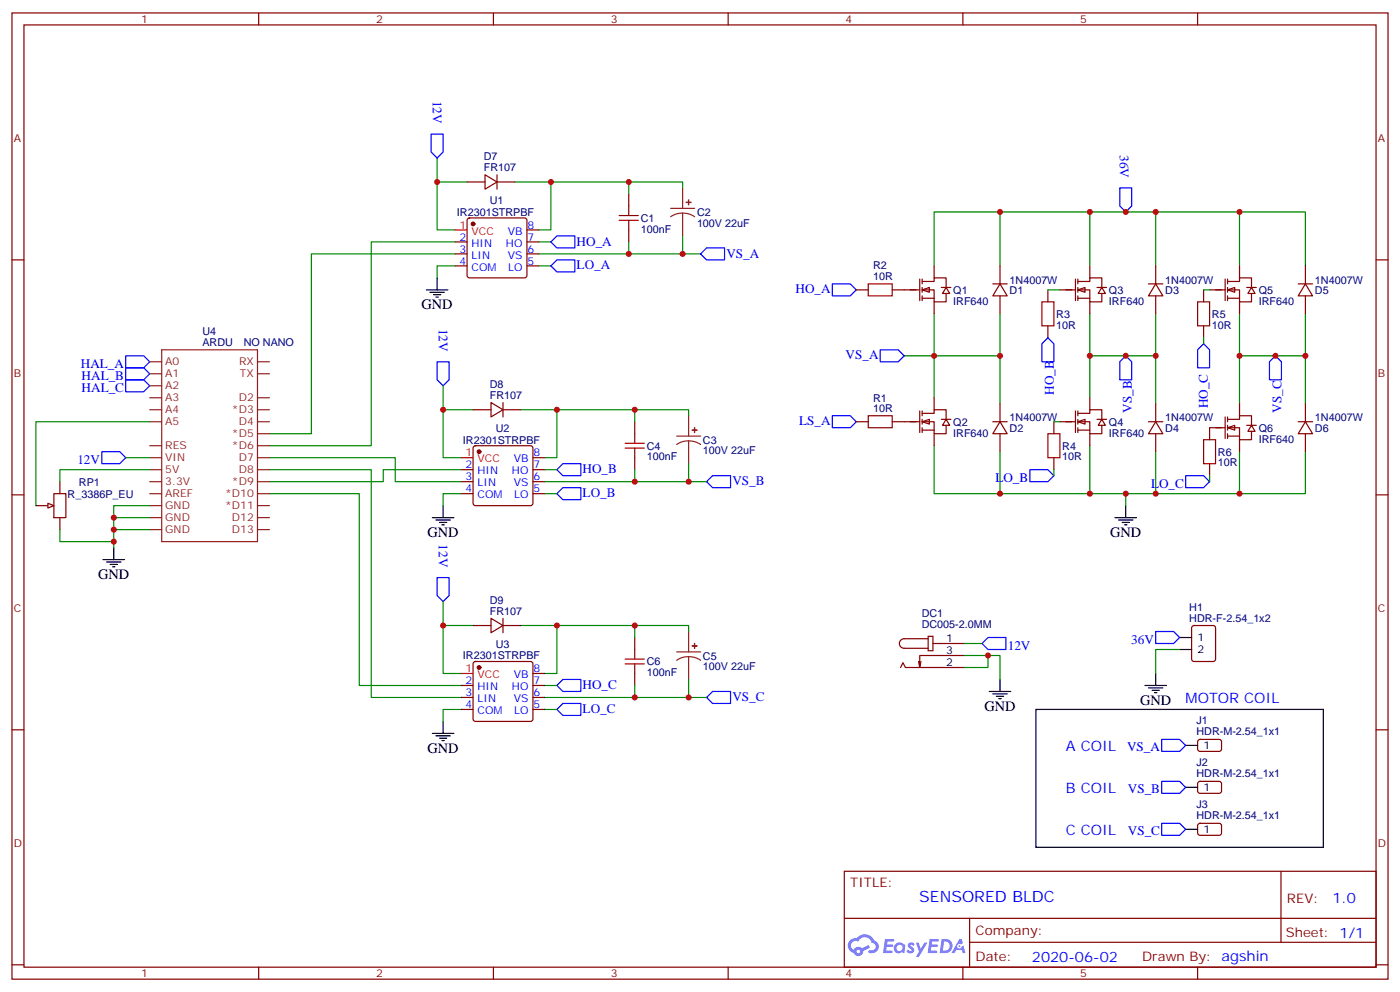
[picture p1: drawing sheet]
<svg xmlns="http://www.w3.org/2000/svg" width="412mm" height="292mm" viewBox="0 0 412 292" stroke-linecap="round" stroke-linejoin="round" font-family="sans-serif">
<g fill="none" stroke="#870000" stroke-width=".35">
<path d="M3.5 3.8h405.4v284.3h-405.4zM7.1 7.3h398.2v277.3h-398.2zM76.2 3.8v3.5M145.3 3.8v3.5M214.5 3.8v3.5M283.6 3.8v3.5M352.8 3.8v3.5M3.5 76.5h3.6M405.3 76.5h3.6M3.5 145.6h3.6M405.3 145.6h3.6M3.5 214.8h3.6"/>
<path d="M405.3 214.8h3.6M248.7 256.4h156.6v28.2h-156.6zM377.3 256.4v20.9M248.7 270.2h156.5M285.6 277.3h119.6M285.6 270.2v14.2M3.5 283.9h3.6M76.2 284.6v3.5M145.3 284.6v3.5M214.5 284.6v3.5M283.6 284.6v3.5M352.8 284.6v3.5"/>
<path d="M405.3 283.9h3.6"/>
</g>
<g fill="#5487ff">
<path d="M267.7 277.6a1.22 1.22 0 0 1 1.7 .2l-.4 .6a.47 .47 0 0 0-.3-.4 .47 .47 0 0 0-.5 .2l.1 .2a1.14 1.14 0 0 1 .8 1.8 1.14 1.14 0 0 1-1.9 0l-.2-.2 .5-.6 .7 .5a.29 .29 0 0 0 .3-.3 .29 .29 0 0 0-.2-.3 1.04 1.04 0 0 1-.6-1.7z"/>
<path d="M260.7 276.3h2.4l.3 .2-.2 .5-1.8 .1-.1 .8h1.5l.3 .4-.3 .4h-1.6l-.2 1.1h1.7l.2 .3-.2 .3-2.6 .1z"/>
<path d="M273.8 276.3h2.4l.3 .2-.1 .5-1.8 .1-.2 .8h1.6l.3 .4-.4 .4h-1.6l-.1 1.1h1.7l.2 .3-.2 .3-2.6 .1z"/>
<path d="M282.6 276.3h.7l.3 1.3-.6 .3a.69 .69 0 0 0-1 .3 .69 .69 0 0 0 .4 .9 .69 .69 0 0 0 .9-.6l.5-.2 .6 2.2h-.8l-.2-.9h-1.8l-.5 .9h-.8z"/>
<path d="M269.8 277.4h.8l.6 1.8 1.1-1.8h.9l-2.6 4.2h-.8l.9-1.5z"/>
<path d="M277.4 276.3l-.6 4.2h1.3a2.11 2.11 0 0 0 2.5-2.1 2.11 2.11 0 0 0-2.5-2.1zM278.1 277.1a1.39 1.39 0 0 1 1.7 1.4 1.39 1.39 0 0 1-1.8 1.3h-.3z"/>
<path d="M263.7 277.9a1.54 1.54 0 0 0-.1 2.2 1.54 1.54 0 0 0 2.2 .1l.6 .3 .3-2.3-.2-.3h-.4a1.49 1.49 0 0 0-2.4 0zM264 278.9a.94 .94 0 0 1 1.8 0 .94 .94 0 0 1-1.8 0z"/>
<path d="M250.4 276.7a2.18 2.18 0 0 0 1.1 3.7 1.44 1.44 0 0 0 1.6 .9 1.44 1.44 0 0 0 1.2-1.4l2-1.1-.5-.7-1.9 1a1.47 1.47 0 0 0-2.4 .4 1.39 1.39 0 0 1-.7-1.9 1.39 1.39 0 0 1 2-.5 2.12 2.12 0 0 1 2.2-1.3 2.12 2.12 0 0 1 1.9 1.7 1.14 1.14 0 0 1 1.1 1.4 1.14 1.14 0 0 1-1.7 .7 .43 .43 0 0 0-.5 .4 .43 .43 0 0 0 .4 .5 1.98 1.98 0 0 0 2.5-1.2 1.98 1.98 0 0 0-1.2-2.6 3.1 3.1 0 0 0-5.3-.6l-.9 .1zM252.3 280a.55 .55 0 0 1 1.1 0 .55 .55 0 0 1-1.1 0z"/>
<circle cx="282.6" cy="278.4" r=".26"/>
</g>
<g fill="none" stroke="#008700" stroke-width=".35">
<path d="M275.2 78.2v-15.8h89.9v15.8M294.6 62.4v15.8M321 62.4v15.8M340.4 62.4v15.8M365.1 62.4h19.4v15.8M275.2 92.4v24.7M294.6 92.4v26.4M321 92.4v24.7M340.4 92.4v26.4M365.1 92.4v26.4M384.5 92.4v26.4M275.2 104.7h19.4"/>
<path d="M321 104.7h19.4M365.1 104.7h19.4M275.2 131.2v14.1h89.9v-12.4M294.6 132.9v12.4M321 131.2v14.1M340.4 132.9v12.4M384.5 132.9v12.4h-19.4"/>
</g>
<g fill="none" stroke="#870000" stroke-width=".35">
<path d="M294.6 78.2v5.3M340.4 78.2v5.3M384.5 78.2v5.3M292.5 83.5h4.2M294.6 83.5l2.1 3.6h-4.2zM294.6 87.1v5.3M338.3 83.5h4.2M340.4 83.5l2.1 3.6h-4.2zM340.4 87.1v5.3M382.4 83.5h4.2M384.5 83.5l2.1 3.6h-4.2zM384.5 87.1v5.3"/>
<path d="M294.6 118.8v5.3M340.4 118.8v5.3M384.5 118.8v5.3M292.5 124.1h4.2M294.6 124.1l2.1 3.5h-4.2zM294.6 127.6v5.3M338.3 124.1h4.2M340.4 124.1l2.1 3.5h-4.2zM340.4 127.6v5.3M382.4 124.1h4.2M384.5 124.1l2.1 3.5h-4.2zM384.5 127.6v5.3"/>
</g>
<g fill="#fff" stroke="#870000" stroke-width=".35">
<path d="M361.6 125.9l2.1-.7v1.4z"/>
<path d="M368.7 125.2l1 1.7h-2.1z"/>
</g>
<path d="M365.1 118.8v3.5M356.3 125.9h4.6M360.9 122.7v6.3M361.6 123.4h3.5v-1.1h3.6v2.9M361.6 125.9h3.5v3.5h3.6v-2.5M361.6 128.3h3.5M361.6 122.7v1.4M361.6 125.2v1.4M361.6 127.6v1.4M365.1 129.4v3.5M367.2 125.2h2.9" fill="none" stroke="#870000" stroke-width=".35"/>
<g fill="#fff" stroke="#870000" stroke-width=".35">
<path d="M361.6 85.3l2.1-.7v1.4z"/>
<path d="M368.7 84.6l1 1.8h-2.1z"/>
</g>
<path d="M365.1 78.2v3.6M356.3 85.3h4.6M360.9 82.1v6.4M361.6 82.8h3.5v-1h3.6v2.8M361.6 85.3h3.5v3.5h3.6v-2.4M361.6 87.8h3.5M361.6 82.1v1.4M361.6 84.6v1.4M361.6 87.1v1.4M365.1 88.8v3.6M367.2 84.6h2.9" fill="none" stroke="#870000" stroke-width=".35"/>
<g fill="#fff" stroke="#870000" stroke-width=".35">
<path d="M317.5 124.1l2.1-.7v1.4z"/>
<path d="M324.6 123.4l1 1.8h-2.1z"/>
</g>
<path d="M321 117.1v3.5M312.2 124.1h4.6M316.8 120.9v6.4M317.5 121.6h3.5v-1h3.6v2.8M317.5 124.1h3.5v3.5h3.6v-2.4M317.5 126.6h3.5M317.5 120.9v1.4M317.5 123.4v1.4M317.5 125.9v1.4M321 127.6v3.6M323.1 123.4h2.9" fill="none" stroke="#870000" stroke-width=".35"/>
<g fill="#fff" stroke="#870000" stroke-width=".35">
<path d="M317.5 85.3l2.1-.7v1.4z"/>
<path d="M324.6 84.6l1 1.8h-2.1z"/>
</g>
<path d="M321 78.2v3.6M312.2 85.3h4.6M316.8 82.1v6.4M317.5 82.8h3.5v-1h3.6v2.8M317.5 85.3h3.5v3.5h3.6v-2.4M317.5 87.8h3.5M317.5 82.1v1.4M317.5 84.6v1.4M317.5 87.1v1.4M321 88.8v3.6M323.1 84.6h2.9" fill="none" stroke="#870000" stroke-width=".35"/>
<g fill="#fff" stroke="#870000" stroke-width=".35">
<path d="M271.6 124.1l2.2-.7v1.4z"/>
<path d="M278.7 123.4l1.1 1.8h-2.2z"/>
</g>
<path d="M275.2 117.1v3.5M266.3 124.1h4.6M270.9 120.9v6.4M271.6 121.6h3.6v-1h3.5v2.8M271.6 124.1h3.6v3.5h3.5v-2.4M271.6 126.6h3.6M271.6 120.9v1.4M271.6 123.4v1.4M271.6 125.9v1.4M275.2 127.6v3.6M277.3 123.4h2.8" fill="none" stroke="#870000" stroke-width=".35"/>
<g fill="#fff" stroke="#870000" stroke-width=".35">
<path d="M271.6 85.3l2.2-.7v1.4z"/>
<path d="M278.7 84.6l1.1 1.8h-2.2z"/>
</g>
<g fill="none" stroke="#870000" stroke-width=".35">
<path d="M137.6 53.6h5.3M142.9 51.4l3.5 2.2-3.5 2.1zM146.4 53.6h5.3M146.4 51.4v4.3M185.2 57.1v3.5M134.1 71.2h3.5M134.1 74.7h3.5M134.1 78.2h3.5M137.8 64.3l.5-.2h16.2l.5 .2 .2 .5v16.3l-.2 .5-.5 .2h-16.2l-.5-.3-.2-.4v-16.3zM155.2 71.2h3.5M155.2 74.7h3.5M155.2 78.2h3.5"/>
<path d="M155.2 67.7h3.5M185.2 67.7v3.5M275.2 78.2v3.6M252.2 85.3h3.6M262.8 85.3h8.1M270.9 82.1v6.4M271.6 82.8h3.6v-1h3.5v2.8M271.6 85.3h3.6v3.5h3.5v-2.4M271.6 87.8h3.6M271.6 82.1v1.4M271.6 84.6v1.4M271.6 87.1v1.4"/>
<path d="M275.2 88.8v3.6M277.3 84.6h2.8M308.7 85.3v3.5M308.7 95.9v3.5M354.5 85.3v3.5M354.5 95.9v3.5M144.6 118.5l3.6 2.1-3.6 2.1zM148.2 118.5v4.2M135.8 138.2h3.5M139.3 120.6h5.3M139.6 131.4l.5-.2h16.2l.5 .2 .2 .5v16.2l-.2 .5-.5 .2h-16.2l-.5-.2-.3-.5v-16.2zM148.2 120.6h5.3"/>
<path d="M157 138.2h3.5M157 134.7h3.5M187 124.1v3.5M187 134.7v3.5M252.2 124.1h3.6M262.8 124.1h3.5M310.4 124.1v3.5M310.4 134.7v3.5M356.3 125.9v3.5M356.3 136.5v3.5M10.6 148.8h3.5M15.9 145.3h3.5v7h-3.5z"/>
<path d="M17.6 141.7v3.6M17.6 152.3v3.6M135.8 141.7h3.5M135.8 145.3h3.5M157 141.7h3.5M157 145.3h3.5M139.3 184.1h5.3M139.6 194.9l.5-.2h16.2l.5 .2 .2 .5v16.2l-.2 .5-.5 .2h-16.2l-.5-.2-.3-.5v-16.2zM144.6 182l3.6 2.1-3.6 2.1zM148.2 184.1h5.3M148.2 182v4.2M157 198.2h3.5"/>
<path d="M187 187.6v3.5M187 198.2v3.5M265.3 196.4l.7-1.4 .7 1.4h17.3M271.3 194.7l-.4 1.7M273.4 187.3h1.4v4.2h-1.4zM273.4 188h-7.1a1.41 1.41 0 0 0-1.4 1.4 1.41 1.41 0 0 0 1.4 1.4h7.1M274.8 189.4h9.2M284 192.9h-13.1v3.5l-.3-1.7M351.2 184.3l.5-.2h5.7l.6 .4 .1 9.5-.5 .6-5.9 .1-.6-.5-.1-9.4zM135.8 201.7h3.5M135.8 205.2h3.5M135.8 208.8h3.5"/>
<path d="M157 201.7h3.5M157 205.2h3.5M157 208.8h3.5"/>
</g>
<g fill="none" stroke="#008700" stroke-width=".35">
<path d="M128.8 46.5v7.1M137.6 53.6h-8.8v14.1h5.3M151.7 53.6h10.6v14.1h-3.6M162.3 53.6h22.9v3.5M185.2 53.6h15.9v1.7M134.1 74.7h-42.4v52.9h-12.3M134.1 71.2h-24.7v60h-30M134.1 78.2h-5.3v3.6M158.7 78.2h3.6M158.7 71.2h3.6M185.2 71.2v3.5h-26.5M201.1 69.4v5.3h-15.9"/>
<path d="M201.1 74.7h5.3M308.7 85.3h3.5M354.5 85.3h1.8M354.5 99.4v1.8M130.5 113.5v7.1M266.3 104.7h8.9M37 134.7h7.1M79.4 138.2h30v67h26.4M79.4 134.7h37v7h19.4M135.8 138.2h-22.9v3.5h-33.5M139.3 120.6h-8.8v14.1h5.3M153.5 120.6h10.5v14.1h-3.5"/>
<path d="M160.5 138.2h3.5M164 120.6h23v3.5M187 120.6h15.8v1.7M187 138.2v3.5h-26.5M202.8 136.5v5.2h-15.8M310.4 124.1h1.8M310.4 138.2v1.8M356.3 140v1.7M33.5 152.3h10.6M33.5 155.9h10.6M44.1 148.8h-10.6v12.3M79.4 145.3h26.4v56.4h30"/>
<path d="M135.8 145.3h-5.3v3.5M160.5 145.3h3.5M202.8 141.7h5.3M331.6 145.3v3.5M130.5 177v7.1M139.3 184.1h-8.8v14.1h5.3M153.5 184.1h10.5v14.1h-3.5M164 184.1h23v3.5M187 184.1h15.8v1.7M202.8 200v5.2h-15.8M284 192.9h10.6v7.1M284 189.4h5.3"/>
<path d="M291 192.9v3.5h-7M347.5 191.1h-7.1v7.1M135.8 208.8h-5.3v3.5M160.5 201.7h3.5M160.5 208.8h3.5M187 201.7v3.5h-26.5M202.8 205.2h5.3"/>
</g>
<g fill="none" stroke="#00f" stroke-width=".35">
<path d="M127 39.4h3.5v5.3l-1.7 1.8-1.8-1.8zM329.8 55.3h3.6v5.3l-1.8 1.8-1.8-1.8zM162.3 78.2l1.7-1.7h5.3v3.5h-5.3zM162.3 71.2l1.7-1.8h5.3v3.6h-5.3zM206.4 74.7l1.7-1.7h5.3v3.5h-5.3zM245.2 83.5h5.3l1.7 1.8-1.7 1.8h-5.3zM308.7 99.4l1.7 1.8v5.3h-3.5v-5.3zM37 111.8h5.3l1.8 1.7-1.8 1.8h-5.3zM37 108.2h5.3l1.8 1.8-1.8 1.8h-5.3zM37 104.7h5.3l1.8 1.8-1.8 1.7h-5.3zM128.8 106.5h3.5v5.3l-1.8 1.7-1.7-1.7zM259.3 102.9h5.3l1.7 1.8-1.7 1.8h-5.3z"/>
<path d="M329.8 106.5l1.8-1.8 1.8 1.8v5.3h-3.6zM354.5 101.2l1.8 1.7v5.3h-3.5v-5.3zM375.7 104.7l1.8 1.8v5.3h-3.6v-5.3zM30 132.9h5.3l1.7 1.8-1.7 1.8h-5.3zM164 138.2l1.8-1.7h5.3v3.5h-5.3zM245.2 122.3h5.3l1.7 1.8-1.7 1.8h-5.3zM303.4 138.2h5.3l1.7 1.8-1.7 1.7h-5.3zM349.2 140h5.3l1.8 1.7-1.8 1.8h-5.3zM164 145.3l1.8-1.8h5.3v3.5h-5.3zM208.1 141.7l1.8-1.7h5.3v3.5h-5.3zM128.8 170h3.5v5.3l-1.8 1.7-1.7-1.7zM165.8 200h5.3v3.5h-5.3l-1.8-1.8z"/>
<path d="M291 187.6h5.3v3.5h-5.3l-1.7-1.7zM340.4 185.8h5.3l1.8 1.8-1.8 1.8h-5.3zM164 208.8l1.8-1.8h5.3v3.5h-5.3zM208.1 205.2l1.8-1.7h5.3v3.5h-5.3z"/>
</g>
<g fill="#870000" stroke="#870000" stroke-width=".35">
<circle cx="141.1" cy="196.4" r=".53"/>
<circle cx="141.1" cy="132.9" r=".53"/>
<circle cx="139.3" cy="65.9" r=".53"/>
</g>
<path d="M134.1 67.7h3.5M135.8 134.7h3.5M135.8 198.2h3.5" fill="none" stroke="#f00" stroke-width=".35"/>
<g fill="none" stroke="#a10000" stroke-width=".35">
<path d="M182.4 64.8h5.6M182.4 63.4h5.6M185.2 60.6v2.8M185.2 64.8v2.9M255.8 83.5h7v3.6h-7zM306.9 88.8h3.5v7.1h-3.5zM352.8 88.8h3.5v7.1h-3.5zM184.1 131.9h5.7M184.1 130.5h5.7M187 127.6v2.9M187 131.9v2.8M255.8 122.3h7v3.6h-7z"/>
<path d="M308.7 127.6h3.5v7.1h-3.5zM354.5 129.4h3.6v7.1h-3.6zM184.1 195.4h5.7M184.1 194h5.7M187 191.1v2.9M187 195.4v2.8"/>
</g>
<g fill="none" stroke="#8c2424" stroke-width=".35">
<path d="M201.1 55.3v6M197.6 61.3h7M201.1 62.7l-1.9 .3-1.6 .8M201.1 62.7l1.8 .3 1.7 .8M201.1 62.7v6.7M44.1 106.5h3.5M44.1 110h3.5M44.1 117.1h3.5M44.1 113.5h3.5M47.6 102.9h28.2v56.5h-28.2zM75.8 106.5h3.6M75.8 110h3.6"/>
<path d="M75.8 117.1h3.6M44.1 120.6h3.5M44.1 124.1h3.5M44.1 131.2h3.5M44.1 134.7h3.5M44.1 138.2h3.5M75.8 120.6h3.6M75.8 124.1h3.6M75.8 127.6h3.6M75.8 131.2h3.6M75.8 134.7h3.6M75.8 138.2h3.6"/>
<path d="M199.3 128.3h7.1M202.8 129.8l-1.8 .2-1.7 .8M202.8 129.8l1.9 .2 1.7 .8M202.8 122.3v6M202.8 129.8v6.7M44.1 141.7h3.5M44.1 145.3h3.5M44.1 148.8h3.5M44.1 152.3h3.5M44.1 155.9h3.5M75.8 141.7h3.6M75.8 145.3h3.6"/>
<path d="M75.8 148.8h3.6M75.8 152.3h3.6M75.8 155.9h3.6M199.3 191.8h7.1M202.8 193.3l-1.8 .2-1.7 .8M202.8 193.3l1.9 .2 1.7 .8M202.8 185.8v6M202.8 193.3v6.7"/>
</g>
<g fill="#8c2424" stroke="#8c2424" stroke-width=".35">
<path d="M203.9 190.1h1.4z"/>
<path d="M204.6 189.4v1.4z"/>
<path d="M203.9 126.6h1.4z"/>
<path d="M204.6 125.9v1.4z"/>
<path d="M202.1 59.5l1.5 .1z"/>
<path d="M202.8 58.8v1.5z"/>
</g>
<g fill="none" stroke="#000" stroke-width=".35">
<path d="M125.6 85.3h6.3M126.6 86h4.3M127.7 86.7h2.1M128.4 87.4h.7M128.8 81.8v3.5M127.4 152.3h6.3M128.4 153h4.2M129.5 153.7h2.1M130.2 154.4h.7M130.5 148.8v3.5M328.4 152.3h6.4M329.5 153h4.2"/>
<path d="M330.6 153.7h2.1M331.3 154.4h.7M331.6 148.8v3.5M30.3 164.7h6.4M31.4 165.4h4.2M32.5 166.1h2.1M33.2 166.8h.7M33.5 161.1v3.6M294.6 200v3.5M340.4 198.2v3.5M347.5 187.6h3.5M347.5 191.1h3.5"/>
<path d="M127.4 215.8h6.3M128.4 216.5h4.2M129.5 217.2h2.1M130.2 217.9h.7M130.5 212.3v3.5M291.4 203.5h6.3M292.5 204.2h4.2M293.5 204.9h2.1M294.2 205.6h.7M337.3 201.7h6.3M338.3 202.4h4.2M339.4 203.1h2.1"/>
<path d="M340.1 203.8h.7"/>
</g>
<path d="M14.1 148.1l1.8 .7-1.8 .7z" fill="#f0f0f0" stroke="#870000" stroke-width=".35"/>
<path d="M44.1 138.2h-26.5v3.5M44.1 124.1h-33.5v24.7M17.6 155.9v3.5h15.9" fill="none" stroke="#008700" stroke-width=".35"/>
<path d="M353 217.8l.5-.2h5.9l.4 .7v2.4l-.7 .4h-5.9l-.4-.7v-2.1zM353 230.1l.5-.2 5.9 .1 .4 .6v2.4l-.7 .5-5.9-.1-.4-.6v-2.2zM353 242.5l.5-.2h5.9l.4 .7v2.4l-.7 .4-5.9-.1-.4-.6v-2.1z" fill="none" stroke="#870000" stroke-width=".35"/>
<path d="M305.2 208.8h84.6v40.5h-84.6zM349.2 219.4h3.6M349.2 231.7h3.6M349.2 244.1h3.6" fill="none" stroke="#000" stroke-width=".35"/>
<path d="M342.2 217.6h5.3l1.7 1.8-1.7 1.7h-5.3zM342.2 229.9h5.3l1.7 1.8-1.7 1.8h-5.3zM342.2 242.3h5.3l1.7 1.8-1.7 1.7h-5.3z" fill="none" stroke="#00f" stroke-width=".35"/>
<g fill="#c00">
<circle cx="33.5" cy="159.4" r=".88"/>
<circle cx="33.5" cy="152.3" r=".88"/>
<circle cx="331.6" cy="62.4" r=".88"/>
<circle cx="130.5" cy="184.1" r=".88"/>
<circle cx="202.8" cy="205.2" r=".88"/>
<circle cx="187" cy="205.2" r=".88"/>
<circle cx="187" cy="184.1" r=".88"/>
<circle cx="164" cy="184.1" r=".88"/>
<circle cx="128.8" cy="53.6" r=".88"/>
<circle cx="201.1" cy="74.7" r=".88"/>
<circle cx="185.2" cy="74.7" r=".88"/>
<circle cx="185.2" cy="53.6" r=".88"/>
<circle cx="162.3" cy="53.6" r=".88"/>
<circle cx="164" cy="120.6" r=".88"/>
<circle cx="187" cy="120.6" r=".88"/>
<circle cx="187" cy="141.7" r=".88"/>
<circle cx="202.8" cy="141.7" r=".88"/>
<circle cx="130.5" cy="120.6" r=".88"/>
<circle cx="275.2" cy="104.7" r=".88"/>
<circle cx="294.6" cy="104.7" r=".88"/>
<circle cx="365.1" cy="104.7" r=".88"/>
<circle cx="384.5" cy="104.7" r=".88"/>
<circle cx="294.6" cy="145.3" r=".88"/>
<circle cx="294.6" cy="62.4" r=".88"/>
<circle cx="340.4" cy="62.4" r=".88"/>
<circle cx="321" cy="145.3" r=".88"/>
<circle cx="321" cy="62.4" r=".88"/>
<circle cx="340.4" cy="145.3" r=".88"/>
<circle cx="365.1" cy="62.4" r=".88"/>
<circle cx="365.1" cy="145.3" r=".88"/>
<circle cx="340.4" cy="104.7" r=".88"/>
<circle cx="321" cy="104.7" r=".88"/>
<circle cx="331.6" cy="104.7" r=".88"/>
<circle cx="375.7" cy="104.7" r=".88"/>
<circle cx="331.6" cy="145.3" r=".88"/>
<circle cx="33.5" cy="155.9" r=".88"/>
<circle cx="291" cy="192.9" r=".88"/>
</g>
<text font-size="4.6" fill="#00f" x="270.8" y="265.4">SENSORED BLDC</text>
<g font-size="4.2">
<text x="124.2" y="90.9">GND</text>
<text x="125.9" y="158">GND</text>
<text x="327" y="158">GND</text>
<text x="28.9" y="170.3">GND</text>
<text x="290" y="209.1">GND</text>
<text x="335.8" y="207.4">GND</text>
<text x="125.9" y="221.5">GND</text>
</g>
<g font-size="4.2" fill="#00f">
<text x="349.2" y="207">MOTOR COIL</text>
<text x="314" y="221.1">A COIL VS_A</text>
<text x="314" y="233.5">B COIL</text>
<text x="314" y="245.8">C COIL</text>
<text x="392.5" y="265.7">1.0</text>
<text x="304" y="283">2020-06-02</text>
</g>
<g font-size="3.9" fill="#00f">
<text x="127.5" y="29.7" transform="rotate(90 127.5 29.7)">12V</text>
<text x="329.9" y="45.6" transform="rotate(90 329.9 45.6)">36V</text>
<text x="169.9" y="72.2">HO_A</text>
<text x="214" y="75.8">VS_A</text>
<text x="169.9" y="79.3">LO_A</text>
<text x="234.3" y="86.4">HO_A</text>
<text x="129.3" y="96.7" transform="rotate(90 129.3 96.7)">12V</text>
<text x="249.1" y="105.8">VS_A</text>
<text x="23.8" y="108.2">HAL_A</text>
<text x="24.1" y="111.8">HAL_B</text>
<text x="24.1" y="115.3">HAL_C</text>
<text x="310.4" y="116.2" transform="rotate(-90 310.4 116.2)">HO_B</text>
<text x="235.4" y="125.2">LS_A</text>
<text x="333.4" y="121.5" transform="rotate(-90 333.4 121.5)">VS_B</text>
<text x="355.8" y="120.2" transform="rotate(-90 355.8 120.2)">HO_C</text>
<text x="377.5" y="121.5" transform="rotate(-90 377.5 121.5)">VS_C</text>
<text x="22.8" y="136.5">12V</text>
<text x="171.6" y="139.3">HO_B</text>
<text x="215.7" y="142.8">VS_B</text>
<text x="293.2" y="141.7">LO_B</text>
<text x="339.1" y="143.5">LO_C</text>
<text x="171.6" y="146.3">LO_B</text>
<text x="129.3" y="160.2" transform="rotate(90 129.3 160.2)">12V</text>
<text x="296.9" y="191.1">12V</text>
<text x="333.2" y="189.4">36V</text>
<text x="171.6" y="202.8">HO_C</text>
<text x="171.6" y="209.8">LO_C</text>
<text x="215.7" y="206.3">VS_C</text>
<text x="332.2" y="233.5">VS_B</text>
<text x="332.2" y="245.8">VS_C</text>
</g>
<g font-size="3.9" fill="#800">
<text x="250.5" y="261">TITLE:</text>
<text x="379.1" y="265.7">REV:</text>
<text x="287.4" y="275.2">Company:</text>
<text x="378.7" y="275.8">Sheet: 1/1</text>
<text x="287.4" y="282.9">Date:</text>
<text x="336.4" y="282.9">Drawn By: agshin</text>
</g>
<g font-size="3.2" fill="#800">
<text x="41.6" y="6.8">1</text>
<text x="110.8" y="6.8">2</text>
<text x="179.9" y="6.8">3</text>
<text x="249.1" y="6.8">4</text>
<text x="318.2" y="6.8">5</text>
<text x="4.1" y="41.9">A</text>
<text x="405.9" y="41.9">A</text>
<text x="4.1" y="111.1">B</text>
<text x="405.9" y="111.1">B</text>
<text x="4.1" y="180.2">C</text>
<text x="405.9" y="180.2">C</text>
<text x="4.1" y="249.3">D</text>
<text x="405.9" y="249.3">D</text>
<text x="41.6" y="287.6">1</text>
<text x="110.8" y="287.6">2</text>
<text x="179.9" y="287.6">3</text>
<text x="249.1" y="287.6">4</text>
<text x="318.2" y="287.6">5</text>
</g>
<g font-size="3.2" fill="#000080">
<text x="142.5" y="47.1">D7</text>
<text x="142.5" y="50.4">FR107</text>
<text x="134.6" y="63.5">IR2301STRPBF</text>
<text x="144.3" y="60">U1</text>
<text x="188.7" y="65.3">C1</text>
<text x="205.3" y="63.5">C2</text>
<text x="188.7" y="68.4">100nF</text>
<text x="205.3" y="66.7">100V 22uF</text>
<text x="257.2" y="82.5">10R</text>
<text x="257.2" y="79.2">R2</text>
<text x="297.4" y="83.5">1N4007W</text>
<text x="343.3" y="83.5">1N4007W</text>
<text x="387.3" y="83.5">1N4007W</text>
<text x="280.8" y="89.7">IRF640</text>
<text x="280.8" y="86.4">Q1</text>
<text x="297.4" y="86.6">D1</text>
<text x="326.7" y="89.7">IRF640</text>
<text x="326.7" y="86.4">Q3</text>
<text x="343.3" y="86.6">D3</text>
<text x="370.8" y="89.7">IRF640</text>
<text x="370.8" y="86.4">Q5</text>
<text x="387.3" y="86.6">D5</text>
<text x="311.1" y="93.5">R3</text>
<text x="357" y="93.5">R5</text>
<text x="59.6" y="101.9">ARDU</text>
<text x="59.6" y="98.7">U4</text>
<text x="71.8" y="101.9">NO NANO</text>
<text x="311.1" y="96.7">10R</text>
<text x="357" y="96.7">10R</text>
<text x="144.3" y="117.4">FR107</text>
<text x="144.3" y="114.2">D8</text>
<text x="257.2" y="118.2">R1</text>
<text x="257.2" y="121.3">10R</text>
<text x="280.8" y="125.2">Q2</text>
<text x="297.4" y="124">1N4007W</text>
<text x="326.7" y="125.2">Q4</text>
<text x="343.3" y="124">1N4007W</text>
<text x="387.3" y="124">1N4007W</text>
<text x="136.4" y="130.6">IR2301STRPBF</text>
<text x="146.1" y="127">U2</text>
<text x="207.1" y="130.6">C3</text>
<text x="280.8" y="128.5">IRF640</text>
<text x="297.4" y="127.2">D2</text>
<text x="326.7" y="128.5">IRF640</text>
<text x="343.3" y="127.2">D4</text>
<text x="370.8" y="130.2">IRF640</text>
<text x="370.8" y="127">Q6</text>
<text x="387.3" y="127.2">D6</text>
<text x="190.5" y="135.5">100nF</text>
<text x="190.5" y="132.3">C4</text>
<text x="207.1" y="133.7">100V 22uF</text>
<text x="312.9" y="135.5">10R</text>
<text x="312.9" y="132.3">R4</text>
<text x="358.8" y="137.2">10R</text>
<text x="358.8" y="134.1">R6</text>
<text x="23.3" y="142.9">RP1</text>
<text x="19.9" y="146.4">R_3386P_EU</text>
<text x="144.3" y="177.7">D9</text>
<text x="350.3" y="179.8">H1</text>
<text x="144.3" y="180.9">FR107</text>
<text x="271.5" y="184.7">DC005-2.0MM</text>
<text x="271.5" y="181.5">DC1</text>
<text x="350.3" y="183">HDR-F-2.54_1x2</text>
<text x="146.1" y="190.5">U3</text>
<text x="136.4" y="194.1">IR2301STRPBF</text>
<text x="190.5" y="195.8">C6</text>
<text x="207.1" y="197.2">100V 22uF</text>
<text x="207.1" y="194.1">C5</text>
<text x="190.5" y="199">100nF</text>
<text x="352.4" y="213">J1</text>
<text x="352.4" y="216.2">HDR-M-2.54_1x1</text>
<text x="352.4" y="225.4">J2</text>
<text x="352.4" y="228.5">HDR-M-2.54_1x1</text>
<text x="352.4" y="237.7">J3</text>
<text x="352.4" y="240.9">HDR-M-2.54_1x1</text>
</g>
<g font-size="3.2" fill="#f00">
<text x="135.4" y="67.3">1</text>
<text x="138.9" y="69.1">VCC</text>
<text x="137.2" y="134.3">1</text>
<text x="140.7" y="136.1">VCC</text>
<text x="137.2" y="197.8">1</text>
<text x="140.7" y="199.6">VCC</text>
</g>
<g font-size="3.2" fill="#00f">
<text x="135.4" y="70.8">2</text>
<text x="149.6" y="69.1">VB</text>
<text x="155.4" y="70.8">7</text>
<text x="155.4" y="67.3">8</text>
<text x="135.4" y="74.4">3</text>
<text x="135.4" y="77.9">4</text>
<text x="138.9" y="72.6">HIN</text>
<text x="138.9" y="76.1">LIN</text>
<text x="149" y="72.6">HO</text>
<text x="149.6" y="76.1">VS</text>
<text x="155.4" y="77.9">5</text>
<text x="155.4" y="74.4">6</text>
<text x="138.9" y="79.7">COM</text>
<text x="149.7" y="79.7">LO</text>
<text x="137.2" y="137.9">2</text>
<text x="151.3" y="136.1">VB</text>
<text x="157.2" y="137.9">7</text>
<text x="157.2" y="134.3">8</text>
<text x="137.2" y="141.4">3</text>
<text x="140.7" y="139.6">HIN</text>
<text x="140.7" y="143.2">LIN</text>
<text x="150.8" y="139.6">HO</text>
<text x="151.3" y="143.2">VS</text>
<text x="157.2" y="141.4">6</text>
<text x="137.2" y="144.9">4</text>
<text x="140.7" y="146.7">COM</text>
<text x="151.4" y="146.7">LO</text>
<text x="157.2" y="144.9">5</text>
<text x="157.2" y="197.8">8</text>
<text x="137.2" y="201.4">2</text>
<text x="140.7" y="203.1">HIN</text>
<text x="150.8" y="203.1">HO</text>
<text x="151.3" y="199.6">VB</text>
<text x="157.2" y="201.4">7</text>
<text x="137.2" y="204.9">3</text>
<text x="137.2" y="208.4">4</text>
<text x="140.7" y="206.7">LIN</text>
<text x="151.3" y="206.7">VS</text>
<text x="157.2" y="208.4">5</text>
<text x="157.2" y="204.9">6</text>
<text x="140.7" y="210.2">COM</text>
<text x="151.4" y="210.2">LO</text>
</g>
<g font-size="3.2" fill="#8d2323">
<text x="48.7" y="107.5">A0</text>
<text x="70.4" y="107.5">RX</text>
<text x="48.7" y="111.1">A1</text>
<text x="70.7" y="111.1">TX</text>
<text x="48.7" y="114.6">A2</text>
<text x="48.7" y="118.1">A3</text>
<text x="70.3" y="118.1">D2</text>
<text x="48.7" y="121.6">A4</text>
<text x="48.7" y="125.2">A5</text>
<text x="68.3" y="121.6">*D3</text>
<text x="70.3" y="125.2">D4</text>
<text x="68.3" y="128.7">*D5</text>
<text x="48.7" y="135.7">VIN</text>
<text x="48.7" y="132.2">RES</text>
<text x="68.3" y="132.2">*D6</text>
<text x="70.3" y="135.7">D7</text>
<text x="48.7" y="139.3">5V</text>
<text x="48.7" y="142.8">3.3V</text>
<text x="68.3" y="142.8">*D9</text>
<text x="70.3" y="139.3">D8</text>
<text x="48.7" y="146.3">AREF</text>
<text x="48.7" y="149.9">GND</text>
<text x="66.3" y="146.3">*D10</text>
<text x="66.3" y="149.9">*D11</text>
<text x="48.7" y="153.4">GND</text>
<text x="68.3" y="153.4">D12</text>
<text x="48.7" y="156.9">GND</text>
<text x="68.3" y="156.9">D13</text>
</g>
<g font-size="3.2">
<text x="278.7" y="189">1</text>
<text x="352.8" y="188.7">1</text>
<text x="278.7" y="192.5">3</text>
<text x="278.7" y="196.1">2</text>
<text x="352.8" y="192.2">2</text>
<text x="354.5" y="220.4">1</text>
<text x="354.5" y="232.8">1</text>
<text x="354.5" y="245.1">1</text>
</g>
</svg>
